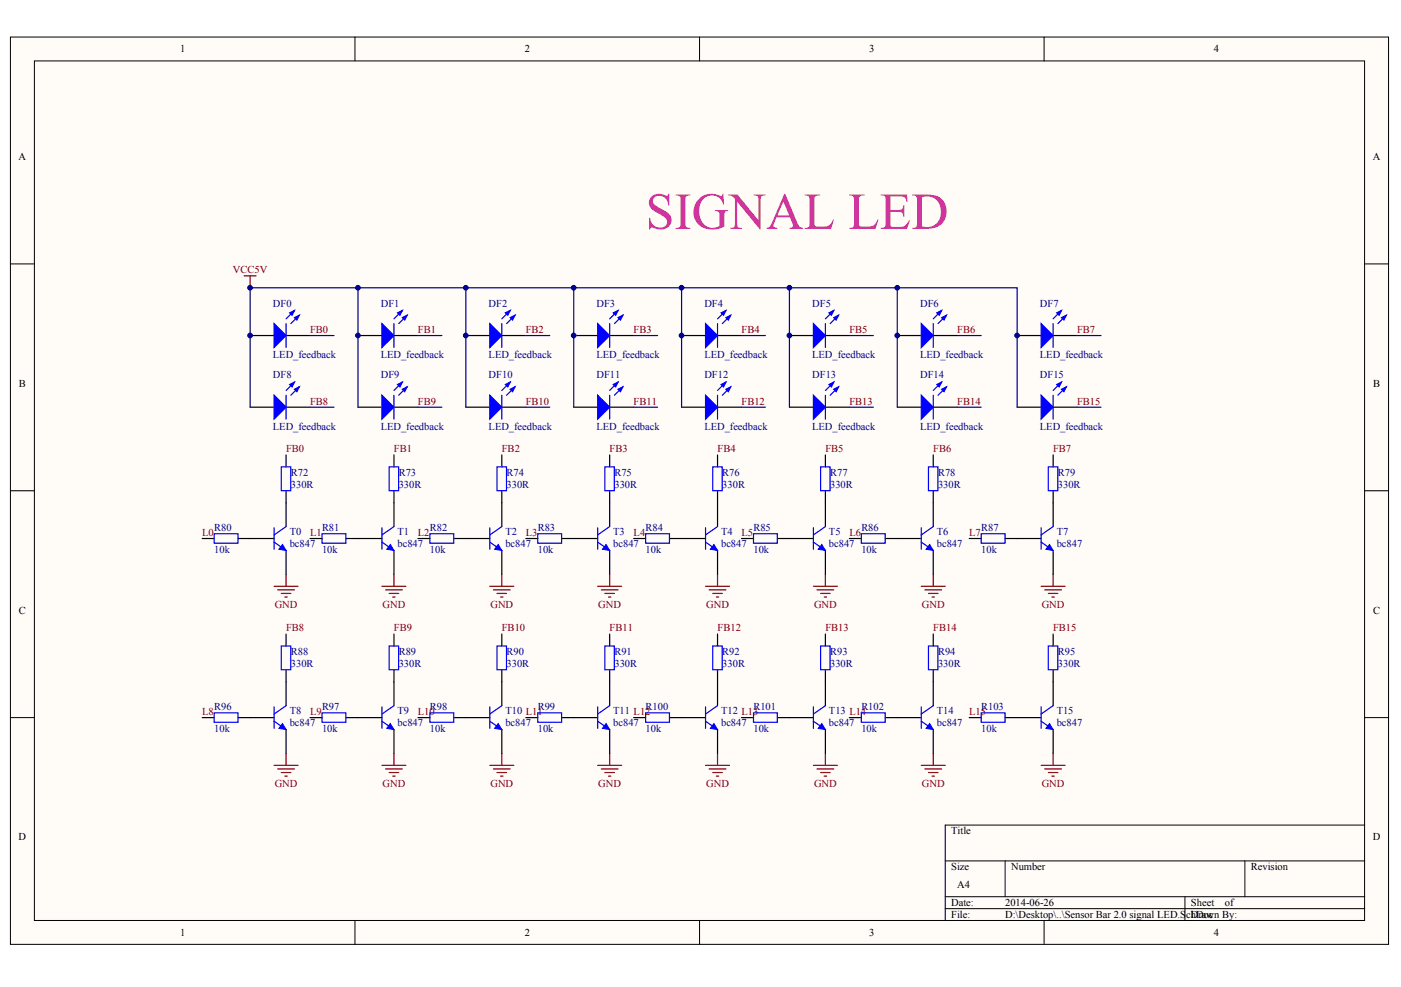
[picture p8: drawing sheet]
<svg xmlns="http://www.w3.org/2000/svg" width="287mm" height="202mm" viewBox="0 0 287 202" stroke-linecap="round" stroke-linejoin="round" font-family="sans-serif">
<g fill="#fffcf8" stroke="#000" stroke-width=".2">
<path d="M2.1 7.6h282.2v185.8h-282.2z"/>
<path d="M7 12.5h272.4v176h-272.4z"/>
</g>
<g fill="none" stroke="#000" stroke-width=".2">
<path d="M72.7 7.6v4.9M143.2 7.6v4.9M213.7 7.6v4.9M2.1 54h4.9M279.4 54h4.9M2.1 100.5h4.9M279.4 100.5h4.9M2.1 147h4.9M279.4 147h4.9M193.5 176.3h85.9M205.8 176.3v7.4M254.8 176.3v7.4"/>
<path d="M279.4 169h-85.9v19.5M72.7 188.5v4.9M143.2 188.5v4.9M193.5 183.7h85.9M193.5 186.1h85.9M213.7 188.5v4.9M242.6 183.7v4.8"/>
</g>
<g fill="none" stroke="#000" stroke-width=".25">
<path d="M51.2 68.7h4.9M58.6 68.7h4.9M73.3 68.7h4.9M80.6 68.7h5M95.4 68.7h4.9M102.7 68.7h4.9M117.4 68.7h5M124.8 68.7h4.9M139.5 68.7h4.9M146.9 68.7h4.9M161.6 68.7h4.9M169 68.7h4.9"/>
<path d="M183.7 68.7h4.9M191.1 68.7h4.9M208.2 68.7h4.9M215.6 68.7h4.9M51.2 83.4h4.9M58.6 83.4h4.9M58.6 93.2v2.4M73.3 83.4h4.9M80.6 83.4h5M80.6 93.2v2.4M95.4 83.4h4.9M102.7 83.4h4.9"/>
<path d="M102.7 93.2v2.4M117.4 83.4h5M124.8 83.4h4.9M124.8 93.2v2.4M139.5 83.4h4.9M146.9 83.4h4.9M146.9 93.2v2.4M161.6 83.4h4.9M169 83.4h4.9M169 93.2v2.4M183.7 83.4h4.9M191.1 83.4h4.9"/>
<path d="M191.1 93.2v2.4M208.2 83.4h4.9M215.6 83.4h4.9M215.6 93.2v2.4M41.4 110.3h2.4M48.8 110.3h7.3M58.6 100.5v7.3M58.6 112.7v4.9M63.5 110.3h2.4M70.8 110.3h7.4M80.6 100.5v7.3M80.6 112.7v4.9"/>
<path d="M85.6 110.3h2.4M92.9 110.3h7.4M102.7 100.5v7.3M102.7 112.7v4.9M107.6 110.3h2.5M115 110.3h7.4M124.8 100.5v7.3M124.8 112.7v4.9M129.7 110.3h2.5M137.1 110.3h7.3M146.9 100.5v7.3M146.9 112.7v4.9"/>
<path d="M151.8 110.3h2.5M159.2 110.3h7.3M169 100.5v7.3M169 112.7v4.9M173.9 110.3h2.4M181.2 110.3h7.4M191.1 100.5v7.3M191.1 112.7v4.9M198.4 110.3h2.5M205.8 110.3h7.3M215.6 100.5v7.3M215.6 112.7v4.9"/>
<path d="M58.6 129.9v2.4M58.6 137.2v7.3M80.6 129.9v2.4M80.6 137.2v7.3M102.7 129.9v2.4M102.7 137.2v7.3M124.8 129.9v2.4M124.8 137.2v7.3M146.9 129.9v2.4M146.9 137.2v7.3M169 129.9v2.4M169 137.2v7.3"/>
<path d="M191.1 129.9v2.4M191.1 137.2v7.3M215.6 129.9v2.4M215.6 137.2v7.3M41.4 147h2.4M48.8 147h7.3M58.6 149.4v4.9M63.5 147h2.4M70.8 147h7.4M80.6 149.4v4.9M85.6 147h2.4M92.9 147h7.4"/>
<path d="M102.7 149.4v4.9M107.6 147h2.5M115 147h7.4M124.8 149.4v4.9M129.7 147h2.5M137.1 147h7.3M146.9 149.4v4.9M151.8 147h2.5M159.2 147h7.3M169 149.4v4.9M173.9 147h2.4M181.2 147h7.4"/>
<path d="M191.1 149.4v4.9M198.4 147h2.5M205.8 147h7.3M215.6 149.4v4.9"/>
</g>
<g fill="#00f" stroke="#00f" stroke-width=".25">
<path d="M56.1 66.3l2.5 2.4-2.5 2.5z"/>
<path d="M60.3 65.1l1-.5-.5 .9z"/>
<path d="M59.3 64.1l1-.5-.5 1z"/>
<path d="M100.3 66.3l2.4 2.4-2.4 2.5z"/>
<path d="M104.4 65.1l1-.5-.5 .9z"/>
<path d="M103.5 64.1l.9-.5-.4 1z"/>
<path d="M78.2 66.3l2.4 2.4-2.4 2.5z"/>
<path d="M82.4 65.1l.9-.5-.4 .9z"/>
<path d="M81.4 64.1l1-.5-.5 1z"/>
<path d="M122.4 66.3l2.4 2.4-2.4 2.5z"/>
<path d="M126.5 65.1l1-.5-.5 .9z"/>
<path d="M125.5 64.1l1-.5-.5 1z"/>
<path d="M166.5 66.3l2.5 2.4-2.5 2.5z"/>
<path d="M170.7 65.1l1-.5-.5 .9z"/>
<path d="M169.7 64.1l1-.5-.5 1z"/>
<path d="M144.4 66.3l2.5 2.4-2.5 2.5z"/>
<path d="M148.6 65.1l1-.5-.5 .9z"/>
<path d="M147.6 64.1l1-.5-.5 1z"/>
<path d="M56.1 80.9l2.5 2.5-2.5 2.4z"/>
<path d="M60.3 79.7l1-.5-.5 1z"/>
<path d="M59.3 78.7l1-.4-.5 .9z"/>
<path d="M100.3 80.9l2.4 2.5-2.4 2.4z"/>
<path d="M104.4 79.7l1-.5-.5 1z"/>
<path d="M103.5 78.7l.9-.4-.4 .9z"/>
<path d="M78.2 80.9l2.4 2.5-2.4 2.4z"/>
<path d="M82.4 79.7l.9-.5-.4 1z"/>
<path d="M81.4 78.7l1-.4-.5 .9z"/>
<path d="M122.4 80.9l2.4 2.5-2.4 2.4z"/>
<path d="M126.5 79.7l1-.5-.5 1z"/>
<path d="M125.5 78.7l1-.4-.5 .9z"/>
<path d="M166.5 80.9l2.5 2.5-2.5 2.4z"/>
<path d="M170.7 79.7l1-.5-.5 1z"/>
<path d="M169.7 78.7l1-.4-.5 .9z"/>
<path d="M144.4 80.9l2.5 2.5-2.5 2.4z"/>
<path d="M148.6 79.7l1-.5-.5 1z"/>
<path d="M147.6 78.7l1-.4-.5 .9z"/>
<path d="M188.6 66.3l2.5 2.4-2.5 2.5z"/>
<path d="M192.8 65.1l1-.5-.5 .9z"/>
<path d="M191.8 64.1l1-.5-.5 1z"/>
<path d="M188.6 80.9l2.5 2.5-2.5 2.4z"/>
<path d="M192.8 79.7l1-.5-.5 1z"/>
<path d="M191.8 78.7l1-.4-.5 .9z"/>
<path d="M213.1 66.3l2.5 2.4-2.5 2.5z"/>
<path d="M217.3 65.1l1-.5-.5 .9z"/>
<path d="M216.3 64.1l1-.5-.5 1z"/>
<path d="M213.1 80.9l2.5 2.5-2.5 2.4z"/>
<path d="M217.3 79.7l1-.5-.5 1z"/>
<path d="M216.3 78.7l1-.4-.5 .9z"/>
</g>
<g fill="none" stroke="#00f" stroke-width=".25">
<path d="M58.6 66.3v4.9M60.3 63.6l-1.7 1.7M60.3 78.3l-1.7 1.7M61.3 64.6l-1.8 1.7M61.3 79.2l-1.8 1.7M80.6 66.3v4.9M82.4 63.6l-1.8 1.7M82.4 78.3l-1.8 1.7M83.3 64.6l-1.7 1.7M83.3 79.2l-1.7 1.7M102.7 66.3v4.9M104.4 63.6l-1.7 1.7"/>
<path d="M104.4 78.3l-1.7 1.7M105.4 64.6l-1.7 1.7M105.4 79.2l-1.7 1.7M124.8 66.3v4.9M126.5 63.6l-1.7 1.7M126.5 78.3l-1.7 1.7M127.5 64.6l-1.7 1.7M127.5 79.2l-1.7 1.7M146.9 66.3v4.9M148.6 63.6l-1.7 1.7M148.6 78.3l-1.7 1.7M149.6 64.6l-1.7 1.7"/>
<path d="M149.6 79.2l-1.7 1.7M169 66.3v4.9M170.7 63.6l-1.7 1.7M170.7 78.3l-1.7 1.7M171.7 64.6l-1.7 1.7M171.7 79.2l-1.7 1.7M191.1 66.3v4.9M192.8 63.6l-1.7 1.7M192.8 78.3l-1.7 1.7M193.8 64.6l-1.8 1.7M193.8 79.2l-1.8 1.7M215.6 66.3v4.9"/>
<path d="M217.3 63.6l-1.7 1.7M217.3 78.3l-1.7 1.7M218.3 64.6l-1.7 1.7M218.3 79.2l-1.7 1.7M57.6 95.6h1.9v4.9h-1.9zM58.6 80.9v4.9M79.7 95.6h1.9v4.9h-1.9zM80.6 80.9v4.9M101.7 95.6h2v4.9h-2zM102.7 80.9v4.9M123.8 95.6h2v4.9h-2zM124.8 80.9v4.9"/>
<path d="M145.9 95.6h1.9v4.9h-1.9zM146.9 80.9v4.9M168 95.6h1.9v4.9h-1.9zM169 80.9v4.9M190.1 95.6h1.9v4.9h-1.9zM191.1 80.9v4.9M214.6 95.6h1.9v4.9h-1.9zM215.6 80.9v4.9M43.8 109.3h4.9v1.9h-4.9zM56.1 111l2.5 1.7M56.1 108.1v4.4M58.6 107.8l-2.5 1.8"/>
<path d="M65.9 109.3h4.9v1.9h-4.9zM78.2 111l2.4 1.7M78.2 108.1v4.4M80.6 107.8l-2.4 1.8M88 109.3h4.9v1.9h-4.9zM100.3 111l2.4 1.7M100.3 108.1v4.4M102.7 107.8l-2.4 1.8M110.1 109.3h4.9v1.9h-4.9zM122.4 111l2.4 1.7M122.4 108.1v4.4M124.8 107.8l-2.4 1.8"/>
<path d="M132.2 109.3h4.9v1.9h-4.9zM144.4 111l2.5 1.7M144.4 108.1v4.4M146.9 107.8l-2.5 1.8M154.3 109.3h4.8v1.9h-4.8zM166.5 111l2.5 1.7M166.5 108.1v4.4M169 107.8l-2.5 1.8M176.3 109.3h4.9v1.9h-4.9zM188.6 111l2.5 1.7M188.6 108.1v4.4M191.1 107.8l-2.5 1.8"/>
<path d="M200.9 109.3h4.8v1.9h-4.8zM213.1 111l2.5 1.7M213.1 108.1v4.4M215.6 107.8l-2.5 1.8M57.6 132.3h1.9v4.9h-1.9zM79.7 132.3h1.9v4.9h-1.9zM101.7 132.3h2v4.9h-2zM123.8 132.3h2v4.9h-2zM145.9 132.3h1.9v4.9h-1.9zM168 132.3h1.9v4.9h-1.9zM190.1 132.3h1.9v4.9h-1.9zM214.6 132.3h1.9v4.9h-1.9z"/>
<path d="M43.8 146h4.9v1.9h-4.9zM56.1 144.8v4.4M56.1 147.7l2.5 1.7M58.6 144.5l-2.5 1.7M65.9 146h4.9v1.9h-4.9zM78.2 144.8v4.4M78.2 147.7l2.4 1.7M80.6 144.5l-2.4 1.7M88 146h4.9v1.9h-4.9zM100.3 144.8v4.4M100.3 147.7l2.4 1.7M102.7 144.5l-2.4 1.7"/>
<path d="M110.1 146h4.9v1.9h-4.9zM122.4 144.8v4.4M122.4 147.7l2.4 1.7M124.8 144.5l-2.4 1.7M132.2 146h4.9v1.9h-4.9zM144.4 144.8v4.4M144.4 147.7l2.5 1.7M146.9 144.5l-2.5 1.7M154.3 146h4.8v1.9h-4.8zM166.5 144.8v4.4M166.5 147.7l2.5 1.7M169 144.5l-2.5 1.7"/>
<path d="M176.3 146h4.9v1.9h-4.9zM188.6 144.8v4.4M188.6 147.7l2.5 1.7M191.1 144.5l-2.5 1.7M200.9 146h4.8v1.9h-4.8zM213.1 144.8v4.4M213.1 147.7l2.5 1.7M215.6 144.5l-2.5 1.7"/>
</g>
<g fill="none" stroke="#000080" stroke-width=".25">
<path d="M73.3 58.9v24.5M95.4 58.9v24.5M117.4 58.9v24.5M139.5 58.9v24.5M161.6 58.9h22.1v24.5M183.7 58.9h24.5v24.5M63.5 68.7h4.9M85.6 68.7h4.9M107.6 68.7h4.9M129.7 68.7h4.9M151.8 68.7h4.9M173.9 68.7h4.9"/>
<path d="M196 68.7h4.9M220.5 68.7h4.9M51.2 83.4v-24.5h110.4v24.5M63.5 83.4h4.9M85.6 83.4h4.9M107.6 83.4h4.9M129.7 83.4h4.9M151.8 83.4h4.9M173.9 83.4h4.9M196 83.4h4.9M220.5 83.4h4.9"/>
</g>
<g fill="none" stroke="#800000" stroke-width=".25">
<path d="M50 56.5h2.4M51.2 56.5v2.4M58.6 117.6v2.5M80.6 117.6v2.5M102.7 117.6v2.5M124.8 117.6v2.5M146.9 117.6v2.5M169 117.6v2.5M191.1 117.6v2.5M215.6 117.6v2.5M56.1 120.1h4.9M56.8 120.8h3.5"/>
<path d="M57.6 121.5h1.9M58.3 122.3h.5M78.2 120.1h4.9M78.9 120.8h3.5M79.7 121.5h1.9M80.4 122.3h.5M100.3 120.1h4.9M101 120.8h3.4M101.7 121.5h2M102.5 122.3h.5M122.4 120.1h4.9M123.1 120.8h3.4"/>
<path d="M123.8 121.5h2M124.6 122.3h.5M144.4 120.1h4.9M145.2 120.8h3.4M145.9 121.5h2M146.6 122.3h.5M166.5 120.1h4.9M167.3 120.8h3.4M168 121.5h2M168.7 122.3h.5M188.6 120.1h4.9M189.3 120.8h3.5"/>
<path d="M190.1 121.5h1.9M190.8 122.3h.5M213.1 120.1h4.9M213.9 120.8h3.4M214.6 121.5h2M215.3 122.3h.5M56.1 156.8h4.9M56.8 157.5h3.5M57.6 158.2h1.9M58.3 159h.5M58.6 154.3v2.5M78.2 156.8h4.9"/>
<path d="M78.9 157.5h3.5M79.7 158.2h1.9M80.4 159h.5M80.6 154.3v2.5M100.3 156.8h4.9M101 157.5h3.4M101.7 158.2h2M102.5 159h.5M102.7 154.3v2.5M122.4 156.8h4.9M123.1 157.5h3.4M123.8 158.2h2"/>
<path d="M124.6 159h.5M124.8 154.3v2.5M144.4 156.8h4.9M145.2 157.5h3.4M145.9 158.2h2M146.6 159h.5M146.9 154.3v2.5M166.5 156.8h4.9M167.3 157.5h3.4M168 158.2h2M168.7 159h.5M169 154.3v2.5"/>
<path d="M188.6 156.8h4.9M189.3 157.5h3.5M190.1 158.2h1.9M190.8 159h.5M191.1 154.3v2.5M213.1 156.8h4.9M213.9 157.5h3.4M214.6 158.2h2M215.3 159h.5M215.6 154.3v2.5"/>
</g>
<g fill="#00f" stroke="#00f" stroke-width=".2">
<path d="M57.8 111.5l.8 1.2-1.5-.2z"/>
<path d="M79.9 111.5l.7 1.2-1.4-.2z"/>
<path d="M102 111.5l.7 1.2-1.4-.2z"/>
<path d="M124.1 111.5l.7 1.2-1.5-.2z"/>
<path d="M146.2 111.5l.7 1.2-1.5-.2z"/>
<path d="M168.2 111.5l.8 1.2-1.5-.2z"/>
<path d="M190.3 111.5l.8 1.2-1.5-.2z"/>
<path d="M214.9 111.5l.7 1.2-1.5-.2z"/>
<path d="M214.9 148.2l.7 1.2-1.5-.2z"/>
<path d="M190.3 148.2l.8 1.2-1.5-.2z"/>
<path d="M168.2 148.2l.8 1.2-1.5-.2z"/>
<path d="M146.2 148.2l.7 1.2-1.5-.2z"/>
<path d="M124.1 148.2l.7 1.2-1.5-.2z"/>
<path d="M102 148.2l.7 1.2-1.4-.2z"/>
<path d="M79.9 148.2l.7 1.2-1.4-.2z"/>
<path d="M57.8 148.2l.8 1.2-1.5-.2z"/>
</g>
<g fill="#000080" stroke="#000080" stroke-width=".2">
<circle cx="51.2" cy="68.7" r=".48"/>
<circle cx="51.2" cy="58.9" r=".48"/>
<circle cx="73.3" cy="68.7" r=".48"/>
<circle cx="73.3" cy="58.9" r=".48"/>
<circle cx="95.4" cy="68.7" r=".48"/>
<circle cx="95.4" cy="58.9" r=".48"/>
<circle cx="117.4" cy="68.7" r=".48"/>
<circle cx="117.4" cy="58.9" r=".48"/>
<circle cx="139.5" cy="68.7" r=".48"/>
<circle cx="139.5" cy="58.9" r=".48"/>
<circle cx="161.6" cy="68.7" r=".48"/>
<circle cx="161.6" cy="58.9" r=".48"/>
<circle cx="183.7" cy="68.7" r=".48"/>
<circle cx="183.7" cy="58.9" r=".48"/>
<circle cx="208.2" cy="68.7" r=".48"/>
</g>
<text font-size="10.6" fill="#d0349e" x="132.2" y="46.9">SIGNAL LED</text>
<g font-size="2.2">
<text x="36.9" y="10.7">1</text>
<text x="107.4" y="10.7">2</text>
<text x="178" y="10.7">3</text>
<text x="248.5" y="10.7">4</text>
<text x="3.8" y="32.7">A</text>
<text x="281" y="32.7">A</text>
<text x="3.9" y="79.2">B</text>
<text x="281.1" y="79.2">B</text>
<text x="3.9" y="125.7">C</text>
<text x="281.1" y="125.7">C</text>
<text x="3.8" y="172.1">D</text>
<text x="194.7" y="170.9">Title</text>
<text x="281" y="172.1">D</text>
<text x="194.7" y="178.2">Size</text>
<text x="207" y="178.2">Number</text>
<text x="256.1" y="178.2">Revision</text>
<text x="194.7" y="185.6">Date:</text>
<text x="196" y="181.9">A4</text>
<text x="205.8" y="185.6">2014-06-26</text>
<text x="243.8" y="185.6">Sheet</text>
<text x="250.7" y="185.6">of</text>
<text x="36.9" y="191.7">1</text>
<text x="107.4" y="191.7">2</text>
<text x="178" y="191.7">3</text>
<text x="194.7" y="188">File:</text>
<text x="205.8" y="188">D:\Desktop\..\Sensor Bar 2.0 signal LED.SchDoc</text>
<text x="243.8" y="188">Drawn By:</text>
<text x="248.5" y="191.7">4</text>
</g>
<g font-size="2.2" fill="#800000">
<text x="47.7" y="56">VCC5V</text>
<text x="63.5" y="68.2">FB0</text>
<text x="85.6" y="68.2">FB1</text>
<text x="107.6" y="68.2">FB2</text>
<text x="129.7" y="68.2">FB3</text>
<text x="151.8" y="68.2">FB4</text>
<text x="173.9" y="68.2">FB5</text>
<text x="196" y="68.2">FB6</text>
<text x="220.5" y="68.2">FB7</text>
<text x="63.5" y="82.9">FB8</text>
<text x="85.6" y="82.9">FB9</text>
<text x="107.6" y="82.9">FB10</text>
<text x="129.7" y="82.9">FB11</text>
<text x="151.8" y="82.9">FB12</text>
<text x="173.9" y="82.9">FB13</text>
<text x="196" y="82.9">FB14</text>
<text x="220.5" y="82.9">FB15</text>
<text x="58.6" y="92.6">FB0</text>
<text x="80.6" y="92.6">FB1</text>
<text x="102.7" y="92.6">FB2</text>
<text x="124.8" y="92.6">FB3</text>
<text x="146.9" y="92.6">FB4</text>
<text x="169" y="92.6">FB5</text>
<text x="191.1" y="92.6">FB6</text>
<text x="215.6" y="92.6">FB7</text>
<text x="41.4" y="109.8">L0</text>
<text x="63.5" y="109.8">L1</text>
<text x="85.6" y="109.8">L2</text>
<text x="107.6" y="109.8">L3</text>
<text x="129.7" y="109.8">L4</text>
<text x="151.8" y="109.8">L5</text>
<text x="173.9" y="109.8">L6</text>
<text x="198.4" y="109.8">L7</text>
<text x="56.2" y="124.4">GND</text>
<text x="78.3" y="124.4">GND</text>
<text x="100.4" y="124.4">GND</text>
<text x="122.5" y="124.4">GND</text>
<text x="144.6" y="124.4">GND</text>
<text x="166.6" y="124.4">GND</text>
<text x="188.7" y="124.4">GND</text>
<text x="213.3" y="124.4">GND</text>
<text x="58.6" y="129.3">FB8</text>
<text x="80.6" y="129.3">FB9</text>
<text x="102.7" y="129.3">FB10</text>
<text x="124.8" y="129.3">FB11</text>
<text x="146.9" y="129.3">FB12</text>
<text x="169" y="129.3">FB13</text>
<text x="191.1" y="129.3">FB14</text>
<text x="215.6" y="129.3">FB15</text>
<text x="41.4" y="146.4">L8</text>
<text x="63.5" y="146.4">L9</text>
<text x="85.6" y="146.4">L10</text>
<text x="198.4" y="146.4">L15</text>
<text x="56.2" y="161.1">GND</text>
<text x="78.3" y="161.1">GND</text>
<text x="100.4" y="161.1">GND</text>
<text x="122.5" y="161.1">GND</text>
<text x="144.6" y="161.1">GND</text>
<text x="166.6" y="161.1">GND</text>
<text x="188.7" y="161.1">GND</text>
<text x="213.3" y="161.1">GND</text>
</g>
<g font-size="2.2" fill="#000080">
<text x="55.9" y="62.8">DF0</text>
<text x="77.9" y="62.8">DF1</text>
<text x="100" y="62.8">DF2</text>
<text x="122.1" y="62.8">DF3</text>
<text x="144.2" y="62.8">DF4</text>
<text x="166.3" y="62.8">DF5</text>
<text x="188.4" y="62.8">DF6</text>
<text x="212.9" y="62.8">DF7</text>
<text x="55.9" y="73.3">LED_feedback</text>
<text x="55.9" y="77.5">DF8</text>
<text x="77.9" y="73.3">LED_feedback</text>
<text x="77.9" y="77.5">DF9</text>
<text x="100" y="73.3">LED_feedback</text>
<text x="100" y="77.5">DF10</text>
<text x="122.1" y="73.3">LED_feedback</text>
<text x="122.1" y="77.5">DF11</text>
<text x="144.2" y="73.3">LED_feedback</text>
<text x="144.2" y="77.5">DF12</text>
<text x="166.3" y="73.3">LED_feedback</text>
<text x="166.3" y="77.5">DF13</text>
<text x="188.4" y="73.3">LED_feedback</text>
<text x="188.4" y="77.5">DF14</text>
<text x="212.9" y="73.3">LED_feedback</text>
<text x="212.9" y="77.5">DF15</text>
<text x="55.9" y="88">LED_feedback</text>
<text x="77.9" y="88">LED_feedback</text>
<text x="100" y="88">LED_feedback</text>
<text x="122.1" y="88">LED_feedback</text>
<text x="144.2" y="88">LED_feedback</text>
<text x="166.3" y="88">LED_feedback</text>
<text x="188.4" y="88">LED_feedback</text>
<text x="212.9" y="88">LED_feedback</text>
<text x="59.5" y="100">330R</text>
<text x="59.5" y="97.5">R72</text>
<text x="81.6" y="100">330R</text>
<text x="81.6" y="97.5">R73</text>
<text x="103.7" y="100">330R</text>
<text x="103.7" y="97.5">R74</text>
<text x="125.8" y="100">330R</text>
<text x="125.8" y="97.5">R75</text>
<text x="147.9" y="100">330R</text>
<text x="147.9" y="97.5">R76</text>
<text x="170" y="100">330R</text>
<text x="170" y="97.5">R77</text>
<text x="192" y="100">330R</text>
<text x="192" y="97.5">R78</text>
<text x="216.6" y="100">330R</text>
<text x="216.6" y="97.5">R79</text>
<text x="43.8" y="113.2">10k</text>
<text x="43.8" y="108.8">R80</text>
<text x="59.3" y="109.5">T0</text>
<text x="59.3" y="112">bc847</text>
<text x="65.9" y="113.2">10k</text>
<text x="65.9" y="108.8">R81</text>
<text x="81.4" y="109.5">T1</text>
<text x="81.4" y="112">bc847</text>
<text x="88" y="113.2">10k</text>
<text x="88" y="108.8">R82</text>
<text x="103.5" y="109.5">T2</text>
<text x="103.5" y="112">bc847</text>
<text x="110.1" y="113.2">10k</text>
<text x="110.1" y="108.8">R83</text>
<text x="125.5" y="109.5">T3</text>
<text x="125.5" y="112">bc847</text>
<text x="132.2" y="113.2">10k</text>
<text x="132.2" y="108.8">R84</text>
<text x="147.6" y="109.5">T4</text>
<text x="147.6" y="112">bc847</text>
<text x="154.3" y="113.2">10k</text>
<text x="154.3" y="108.8">R85</text>
<text x="169.7" y="109.5">T5</text>
<text x="169.7" y="112">bc847</text>
<text x="176.3" y="113.2">10k</text>
<text x="176.3" y="108.8">R86</text>
<text x="191.8" y="109.5">T6</text>
<text x="191.8" y="112">bc847</text>
<text x="200.9" y="113.2">10k</text>
<text x="200.9" y="108.8">R87</text>
<text x="216.3" y="109.5">T7</text>
<text x="216.3" y="112">bc847</text>
<text x="59.5" y="136.7">330R</text>
<text x="59.5" y="134.2">R88</text>
<text x="81.6" y="136.7">330R</text>
<text x="81.6" y="134.2">R89</text>
<text x="103.7" y="136.7">330R</text>
<text x="103.7" y="134.2">R90</text>
<text x="125.8" y="136.7">330R</text>
<text x="125.8" y="134.2">R91</text>
<text x="147.9" y="136.7">330R</text>
<text x="147.9" y="134.2">R92</text>
<text x="170" y="136.7">330R</text>
<text x="170" y="134.2">R93</text>
<text x="192" y="136.7">330R</text>
<text x="192" y="134.2">R94</text>
<text x="216.6" y="136.7">330R</text>
<text x="216.6" y="134.2">R95</text>
<text x="43.8" y="149.9">10k</text>
<text x="43.8" y="145.5">R96</text>
<text x="59.3" y="146.2">T8</text>
<text x="59.3" y="148.6">bc847</text>
<text x="65.9" y="149.9">10k</text>
<text x="65.9" y="145.5">R97</text>
<text x="81.4" y="146.2">T9</text>
<text x="81.4" y="148.6">bc847</text>
<text x="88" y="149.9">10k</text>
<text x="88" y="145.5">R98</text>
<text x="103.5" y="146.2">T10 L11</text>
<text x="103.5" y="148.6">bc847</text>
<text x="110.1" y="149.9">10k</text>
<text x="110.1" y="145.5">R99</text>
<text x="125.5" y="146.2">T11 L12</text>
<text x="125.5" y="148.6">bc847</text>
<text x="132.2" y="149.9">10k</text>
<text x="132.2" y="145.5">R100</text>
<text x="147.6" y="146.2">T12 L13</text>
<text x="147.6" y="148.6">bc847</text>
<text x="154.3" y="149.9">10k</text>
<text x="154.3" y="145.5">R101</text>
<text x="169.7" y="146.2">T13 L14</text>
<text x="169.7" y="148.6">bc847</text>
<text x="176.3" y="149.9">10k</text>
<text x="176.3" y="145.5">R102</text>
<text x="191.8" y="146.2">T14</text>
<text x="191.8" y="148.6">bc847</text>
<text x="200.9" y="149.9">10k</text>
<text x="200.9" y="145.5">R103</text>
<text x="216.3" y="146.2">T15</text>
<text x="216.3" y="148.6">bc847</text>
</g>
</svg>
